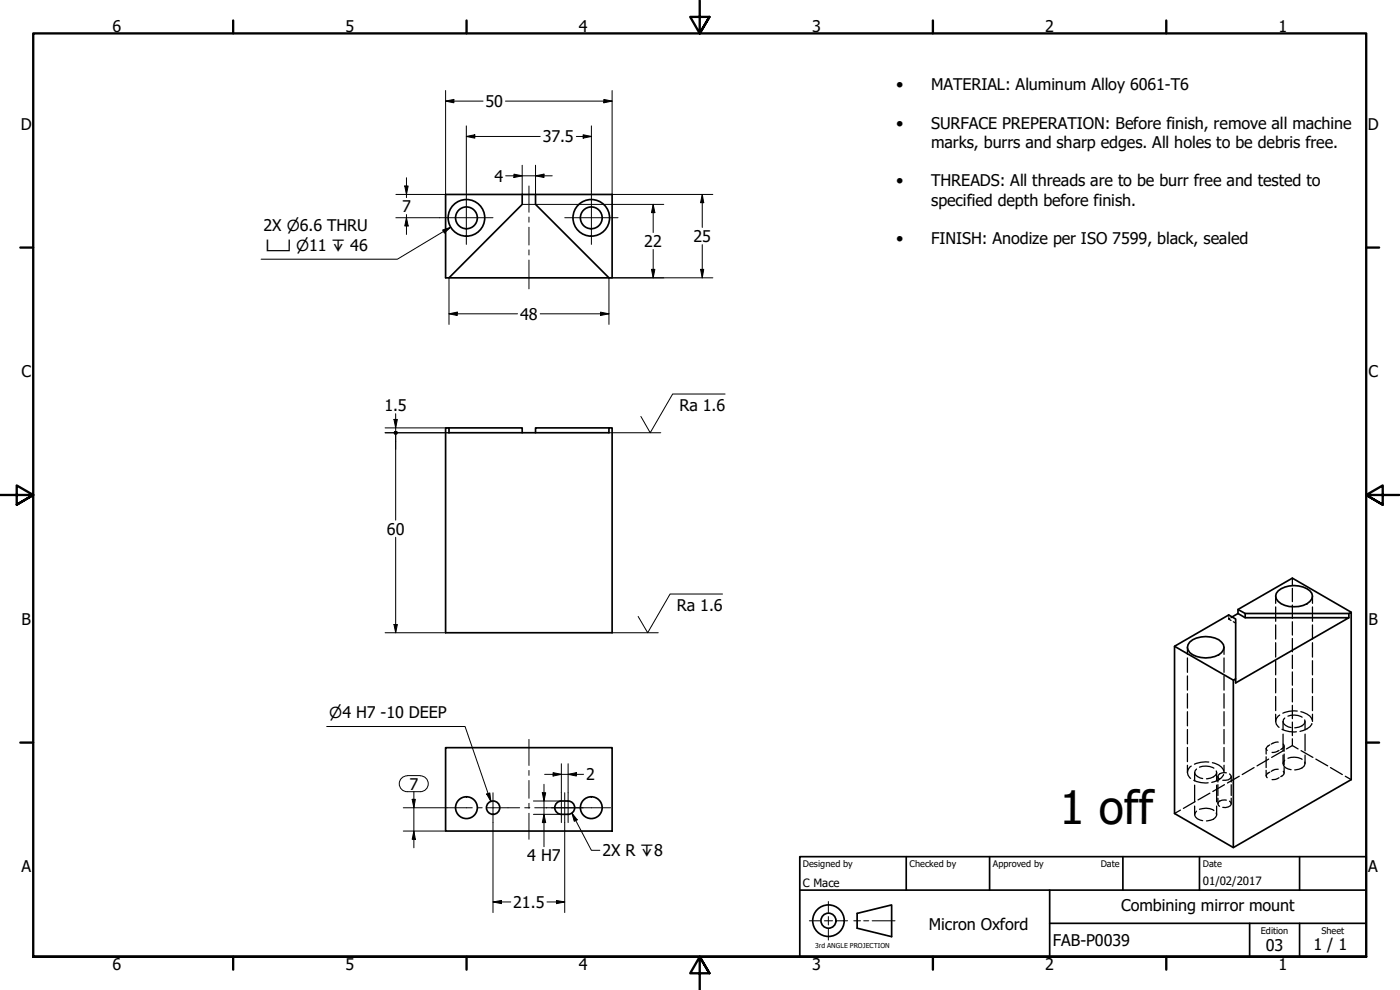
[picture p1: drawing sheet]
<svg xmlns="http://www.w3.org/2000/svg" width="420mm" height="297mm" viewBox="0 0 420 297" stroke-linecap="round" stroke-linejoin="round" font-family="sans-serif">
<!-- layer: Visible (ISO) -->
<g fill="none" stroke="#000" stroke-width=".51">
<path d="M133.7 58.3h50v25.1h-50zM156.7 58.3v3l-22 22.1M160.7 58.3v3l22.1 22.1M133.7 128.4h1v1.4h48.1v-1.4h.9v61.5h-50zM134.7 128.4h22v1.4M182.8 128.4h-22.1v1.4M383.6 177.3a7.9 7.9 0 0 1 9.5 0 2.03 2.03 0 0 1 0 3.2 7.9 7.9 0 0 1-9.5 0 2.03 2.03 0 0 1 0-3.2zM352.5 193.9l17.6 10.2M357.1 192.6a7.7 7.7 0 0 1 9.5 0 2.22 2.22 0 0 1-.8 3.9 8.2 8.2 0 0 1-8.7-.7 2.15 2.15 0 0 1 0-3.2zM369.8 185.1l1.7-1 2.2 1.2h31.1l-34 19.6v-1.2l-.7 .4v50.2M371.5 182.9l2.2 1.2v1.2M373.7 184.1h31.1"/>
<path d="M404.8 185.3v-1.2l.7-.4v50.2l-35.4 20.4-17.6-10.2v-50.2l16.2-9.4 2.1 1.2v18M405.5 183.7l-17.6-10.2-16.4 9.4v1.2M133.7 224.3h50v25.1h-50zM168.5 240.3a3.6 3.6 0 0 1 3.4 .6 2 2 0 0 1 .4 2.2 2 2 0 0 1-1.8 1.2h-2M168.5 240.3a2 2 0 0 0-2 2 2 2 0 0 0 2 2"/>
<circle cx="140" cy="65.4" r="3.3"/>
<circle cx="140" cy="65.4" r="5.5"/>
<circle cx="177.5" cy="65.4" r="3.3"/>
<circle cx="177.5" cy="65.4" r="5.5"/>
<circle cx="140" cy="242.3" r="3.3"/>
<circle cx="148" cy="242.3" r="2"/>
<circle cx="177.5" cy="242.3" r="3.3"/>
</g>
<!-- layer: Hidden (ISO) -->
<g fill="none" stroke="#000" stroke-width=".38">
<path d="M382.8 178.9v2.1M387.9 173.5v2M387.9 176.5v4M393.9 178.9v2.1M356.4 194.2v2.1M356.4 197.4v4.3M367.3 194.2v2.1M367.3 197.4v4.3M368.7 185.7l.7 .5M368.7 184.5v.4M368.7 185.3v.4M369.1 185.5l-.4 .2"/>
<path d="M369.8 185.1l-.4 .2M370.1 186.5l.7 .4M382.8 182.1v4.3M382.8 187.5v4.3M382.8 192.8v4.4M382.8 198.2v4.3M387.9 181.5v4M387.9 186.5v4M387.9 191.6v4M387.9 196.6v4M393.9 182.1v4.3M393.9 187.5v4.3"/>
<path d="M393.9 192.8v4.4M393.9 198.2v4.3M356.4 202.8v4.3M356.4 208.1v4.4M356.4 213.5v4.3M356.4 218.9v4.3M367.3 202.8v4.3M367.3 208.1v4.4M367.3 213.5v4.3M367.3 218.9v4.3M382.8 203.6v4.3M382.8 209v4.2"/>
<path d="M382.8 214.3v2.2M384 214.6a2.09 2.09 0 0 0-.1 3.6M384.7 218.8a7.8 7.8 0 0 0 4.4 .8M385.1 216.5v2.5M385.6 215.4a1.31 1.31 0 0 0 .2 2.3l1.7 .6M386.5 214.9a5.1 5.1 0 0 1 4.3 .3M387.9 201.6v4M387.9 206.6v4M387.9 211.6v4M387.9 216.6v4.1M389.3 213.3a8.3 8.3 0 0 0-4.3 .7M390.4 213.5a4.4 4.4 0 0 1 3.4 2.5"/>
<path d="M391.5 216a1.39 1.39 0 0 1-.8 1.8l-2.1 .6M391.7 216.5v2.5M393.7 217.1a3.8 3.8 0 0 1-3.6 2.3M393.9 203.6v4.3M393.9 209v4.2M393.9 214.3v2.2M356.4 224.3v4.2M356.4 229.6v2.2M357.5 229.9a2.15 2.15 0 0 0-.2 3.6M358.3 234.1a7.8 7.8 0 0 0 4.3 .8M358.5 231.8v2.5M358.5 235.6v5"/>
<path d="M359.1 230.7l-.4 .5a1.67 1.67 0 0 0 1.5 2.2l.7 .2M360 230.2a5.3 5.3 0 0 1 4.3 .3M362.8 228.6a8.6 8.6 0 0 0-4.3 .7M363.1 238l-3.6 2M363.9 228.8a4.1 4.1 0 0 1 3.3 2.5M365 231.3l.1 .1a1.85 1.85 0 0 1-1.8 2.1l-1.2 .2M365.1 231.8v2.5M365.1 235.6v5M365.5 233v1.6M365.5 235.4v3.3M365.5 239.5v1.7M367.2 232.4a4.2 4.2 0 0 1-3.5 2.3"/>
<path d="M367.3 224.3v4.2M367.3 229.6v2.2M367.5 235.4l-3.5 2.1M368 231.9a2.08 2.08 0 0 0-2.5 1.1l.5 .7M369 232.2l.4 .5 .1 .5a2.18 2.18 0 0 1-2.5 .9M369.5 233v1.6M369.5 235.4v3.3M369.5 239.5v1.7M371.9 232.9l-3.5 2M376.4 230.3l-3.6 2.1M380 224.6v1.6M380 227.1v3.2"/>
<path d="M380 231.1v1.7M380.7 227.8l-3.4 2M381.1 231.7a1.03 1.03 0 0 0-.8 1.6M381.1 223.5a1.06 1.06 0 0 0-.8 1.7M383.6 230.8l-.9 .1-1.2 .5M383.6 222.7h-.9l-1.2 .6M383.9 233.3l-1.1 .6h-1M383.9 225.2l-1.1 .5h-1M385.1 220.3v5M385.1 226.6v2.5M385.1 231.4l.2 .1a1.08 1.08 0 0 1-.9 1.5M385.1 223.3l.2 .1a1.08 1.08 0 0 1-.9 1.5"/>
<path d="M385.2 225.2l-3.6 2.1M385.4 223.8v1.6M385.4 226.2v3.3M385.4 230.3v1.7M385.6 228.1l-.4 .5a1.64 1.64 0 0 0 1.5 2.1l.8 .2M386.5 227.5a5.1 5.1 0 0 1 4.3 .3M387.9 223.7l-1.8 1M387.9 223.7l1.7 1M387.9 221.7v2M390.5 225.2l3.5 2.1M391.5 228.6a1.39 1.39 0 0 1-.8 1.8l-2.1 .6M391.7 220.3v5"/>
<path d="M391.7 226.6v2.5M394.9 227.8l3.6 2M399.3 230.3l3.5 2.1M403.7 232.9l1.8 1M354.3 243.1l-1.8 1M358.5 241.9v2.5M358.6 240.5l-3.4 2.1M359.1 243.4l-.4 .5a1.64 1.64 0 0 0 1.5 2.1l.7 .2M360 242.8a5 5 0 0 1 4.3 .4M365 244h.1a1.85 1.85 0 0 1-1.8 2.1l-1.2 .2M365.1 241.9v2.5M368 240.1a2.08 2.08 0 0 0-2.5 1.1l.5 .7"/>
<path d="M369 240.4l.4 .4 .1 .5a2.28 2.28 0 0 1-2.5 .9"/>
</g>
<!-- layer: Border (ISO) -->
<g fill="none" stroke="#000" stroke-width=".7">
<path d="M70 6.1v3.9M140 6.1v3.9M210 0v10l-2.9-4.9h5.8l-2.9 4.9 2.9-4.9M280 6.1v3.9M350 6.1v3.9M6.1 74.3h3.9M410 74.3h3.9M0 148.5h10l-5-2.8v5.7l5-2.9-5 2.9M420 148.5h-10l5-2.8v5.7l-5-2.9 5 2.9M6.1 222.8h3.9M410 222.8h3.9M10 287.1v-277.1h400v277.1h-400h400"/>
<path d="M70 287.1v3.8M140 287.1v3.8M212.9 292l-2.9-4.9 2.9 4.9h-5.8l2.9-4.9v9.9M280 287.1v3.8M350 287.1v3.8"/>
</g>
<!-- layer: Sketch Geometry (ANSI) -->
<path d="M242.9 276.3h3.2M247.4 276.3h2.5M248.6 270.5v3.3M248.6 275v2.5M248.6 278.8v3.3M251.1 276.3h3.3M256.2 276.3h2.1M259.2 276.3h1.5M261.7 276.3h6.9" fill="none" stroke="#000" stroke-width=".3"/>
<g fill="none" stroke="#000" stroke-width=".51">
<path d="M257.2 274.1l10.4-2.6v9.5l-10.4-2.5z"/>
<circle cx="248.6" cy="276.2" r="4.7"/>
<circle cx="248.6" cy="276.2" r="2.25"/>
</g>
<!-- layer: Title (ISO) -->
<path d="M240 257h170v30.1h-170zM272 257v10.1M297 257v10.1M337 257v10.1M360 257v10.1M390 257v10.1M240 267.1h170M315 277h95M315 267.1v20M375 277v10.1M390 277v10.1" fill="none" stroke="#000" stroke-width=".51"/>
<!-- layer: Center Mark (ISO) -->
<path d="M140 57.3v16M177.5 57.3v16M132 65.3h16M169.5 65.3h16M148 237.9v8.9M168.5 237.9v8.9M170.5 237.9v8.9M165.5 242.4h9.5" fill="none" stroke="#000" stroke-width=".3"/>
<!-- layer: Dimension (ISO) -->
<g fill="none" stroke="#000" stroke-width=".3">
<path d="M133.7 30.3l2.5-.5v1zM133.7 30.3h11.3M133.7 27.2v31.1h-14.9M140 37.8v19.5M151.7 30.3h32M177.5 37.8v19.5M181.2 29.8l2.5 .5-2.5 .5zM183.7 27.2v31.1h30.2M121.5 55.8h1l-.5 2.5zM122 53.3v6M140 40.9l2.5-.5v1.1zM140 40.9h22.1"/>
<path d="M151.8 52.8h13.9M154.2 52.2l2.5 .6-2.5 .5zM156.7 49.6v8.7M160.7 52.8l2.6-.6v1.1zM160.7 49.6v8.7M173 40.9h4.5M175 40.4l2.5 .5-2.5 .6zM210.8 58.3l.4 2.5h-1zM210.8 58.3v9.9M118.8 65.3h13.2M122 65.3l.5 2.5h-1zM122 64.4v5.9"/>
<path d="M156.7 61.3h1.9M158.8 61.3h18.6M177.5 61.3h21.7M196 61.3l.5 2.5h-1zM196 61.3v8.5M196 74.9v8.5M210.8 73.4v10M134.7 94.2l2.5-.6v1.1zM134.7 94.2h20.6M134.7 83.4v13.9M162.1 94.2h20.7M180.2 93.6l2.6 .6-2.6 .5z"/>
<path d="M195.5 80.8h1l-.5 2.6zM210.2 80.8h1l-.4 2.6zM213.9 83.4h-31.1v13.9M115.6 129.8h19.1M115.6 128.4h19.1M118.2 125.8h1.1l-.6 2.6zM118.7 124.1v5.7M118.7 130.5v25.6M118.7 161.2v28.7M115.6 189.9h18.1M118.2 187.4h1.1l-.6 2.5zM122.2 232.8a2.38 2.38 0 0 0-2.4 2.4 2.38 2.38 0 0 0 2.4 2.3h3.9a2.38 2.38 0 0 0 2.4-2.3 2.38 2.38 0 0 0-2.4-2.4"/>
<path d="M122.2 232.7h3.9M123.7 239.8h1l-.5 2.6zM124.2 237.5v16.9M162.8 237.9h1l-.5 2.4zM163.3 235.3v18.7M163.4 232.3h11.7M166 231.8l2.5 .5-2.5 .5zM168.5 229.2v8.7M170.5 232.3l2.5-.5v1zM170.5 229.2v8.7M121 249.4h12.7M121 242.4h13.2"/>
<path d="M124.2 249.4l.5 2.4h-1zM148 246.8v27M160.1 244.3h8.3M160.1 240.3h8.3M163.3 244.3l.5 2.5h-1zM169.5 246.8v27M148 270.6l2.5-.4v.9zM148 270.6h5.3M164.1 270.6h5.4M167 270.2l2.5 .4-2.5 .5z"/>
</g>
<g fill="#000">
<path d="M133.7 30.3l2.5-.5v1z" fill-rule="evenodd"/>
<path d="M181.2 29.8l2.5 .5-2.5 .5z" fill-rule="evenodd"/>
<path d="M121.5 55.8h1l-.5 2.5z" fill-rule="evenodd"/>
<path d="M140 40.9l2.5-.5v1.1z" fill-rule="evenodd"/>
<path d="M154.2 52.2l2.5 .6-2.5 .5z" fill-rule="evenodd"/>
<path d="M160.7 52.8l2.6-.6v1.1z" fill-rule="evenodd"/>
<path d="M175 40.4l2.5 .5-2.5 .6z" fill-rule="evenodd"/>
<path d="M122 65.3l.5 2.5h-1z" fill-rule="evenodd"/>
<path d="M196 61.3l.5 2.5h-1z" fill-rule="evenodd"/>
<path d="M210.8 58.3l.4 2.5h-1z" fill-rule="evenodd"/>
<path d="M134.7 94.2l2.5-.6v1.1z" fill-rule="evenodd"/>
<path d="M180.2 93.6l2.6 .6-2.6 .5z" fill-rule="evenodd"/>
<path d="M195.5 80.8h1l-.5 2.6z" fill-rule="evenodd"/>
<path d="M210.2 80.8h1l-.4 2.6z" fill-rule="evenodd"/>
<path d="M118.2 125.8h1.1l-.6 2.6z" fill-rule="evenodd"/>
<path d="M118.2 187.4h1.1l-.6 2.5z" fill-rule="evenodd"/>
<path d="M123.7 239.8h1l-.5 2.6z" fill-rule="evenodd"/>
<path d="M162.8 237.9h1l-.5 2.4z" fill-rule="evenodd"/>
<path d="M166 231.8l2.5 .5-2.5 .5z" fill-rule="evenodd"/>
<path d="M170.5 232.3l2.5-.5v1z" fill-rule="evenodd"/>
<path d="M124.2 249.4l.5 2.4h-1z" fill-rule="evenodd"/>
<path d="M163.3 244.3l.5 2.5h-1z" fill-rule="evenodd"/>
<path d="M148 270.6l2.5-.4v.9z" fill-rule="evenodd"/>
<path d="M167 270.2l2.5 .4-2.5 .5z" fill-rule="evenodd"/>
<circle cx="118.7" cy="129.9" r=".62"/>
</g>
<!-- layer: Symbol (ISO) -->
<path d="M132.8 69l2.5-.8-2 1.7zM135.3 68.2l-16 9.6h-40.9M217.6 118.2h-15.7l-6.8 11.6-2.8-4.8M182.8 129.8h15.5M216.9 178.2h-15.8l-6.7 11.7-2.9-4.9M183.7 189.9h13.8M98 218h41.6l7.7 22.5M146 238.2l1-.3 .3 2.6zM171.6 244l1.6 2-.9 .4zM171.6 244l5.9 11.1h2.5" fill="none" stroke="#000" stroke-width=".3"/>
<g fill="#000">
<path d="M132.8 69l2.5-.8-2 1.7z" fill-rule="evenodd"/>
<path d="M146 238.2l1-.3 .3 2.6z" fill-rule="evenodd"/>
<path d="M171.6 244l1.6 2-.9 .4z" fill-rule="evenodd"/>
</g>
<!-- layer: Centerline (ISO) -->
<g fill="none" stroke="#000" stroke-width=".3">
<path d="M158.7 55.8v7.9M158.7 65.1v1.6M158.7 68.2v5.3M158.7 75v1.5M158.7 78v8.7M158.7 221.9v7.8M158.7 231.2v1.4M158.7 234.2v5.3M169.5 237.9v8.9M134.2 242.4h7.5M143.3 242.4h1.4M146.2 242.4h9.8"/>
<path d="M157.5 242.4h1.5M158.7 241v1.5M158.7 244v7.8M160.5 242.4h22.8"/>
</g>
<text font-size="13.8" x="318" y="247.3">1 off</text>
<g font-size="4.8">
<text x="33.7" y="9.6">6</text>
<text x="103.7" y="9.6">5</text>
<text x="173.7" y="9.6">4</text>
<text x="243.7" y="9.6">3</text>
<text x="313.7" y="9.6">2</text>
<text x="383.7" y="9.6">1</text>
<text x="268.9" y="27.1">•</text>
<text x="279.5" y="27.1">MATERIAL: Aluminum Alloy 6061-T6</text>
<text x="145.7" y="32.1">50</text>
<text x="6.2" y="38.9">D</text>
<text x="268.9" y="38.7">•</text>
<text x="279.5" y="38.7">SURFACE PREPERATION: Before finish, remove all machine</text>
<text x="410.5" y="38.9">D</text>
<text x="162.9" y="42.7">37.5</text>
<text x="279.5" y="44.4">marks, burrs and sharp edges. All holes to be debris free.</text>
<text x="148.4" y="54.5">4</text>
<text x="268.9" y="55.9">•</text>
<text x="279.5" y="55.9">THREADS: All threads are to be burr free and tested to</text>
<text x="120.6" y="63.6">7</text>
<text x="279.5" y="61.7">specified depth before finish.</text>
<text x="79.1" y="69.3">2X ⌀6.6 THRU</text>
<text x="193.4" y="74.1">22</text>
<text x="208.1" y="72.6">25</text>
<text x="268.9" y="73.2">•</text>
<text x="279.5" y="73.2">FINISH: Anodize per ISO 7599, black, sealed</text>
<text x="156.1" y="95.9">48</text>
<text x="6.4" y="113.1">C</text>
<text x="410.7" y="113.1">C</text>
<text x="115.4" y="123.3">1.5</text>
<text x="203.9" y="123.4">Ra 1.6</text>
<text x="116.1" y="160.4">60</text>
<text x="203.1" y="183.4">Ra 1.6</text>
<text x="6.4" y="187.4">B</text>
<text x="410.7" y="187.4">B</text>
<text x="122.9" y="236.9">7</text>
<text x="175.9" y="234.1">2</text>
<text x="180.8" y="256.9">2X R ↧8</text>
<text x="6.4" y="261.7">A</text>
<text x="158.2" y="258.3">4 H7</text>
<text x="410.7" y="261.7">A</text>
<text x="154.1" y="272.4">21.5</text>
<text x="336.5" y="273.4">Combining mirror mount</text>
<text x="278.8" y="279">Micron Oxford</text>
<text x="316" y="283.8">FAB-P0039</text>
<text x="379.9" y="285.3">03</text>
<text x="394.2" y="285">1 / 1</text>
<text x="33.7" y="290.9">6</text>
<text x="103.7" y="290.9">5</text>
<text x="173.7" y="290.9">4</text>
<text x="243.7" y="290.9">3</text>
<text x="313.7" y="290.9">2</text>
<text x="383.7" y="290.9">1</text>
</g>
<g font-size="4.6">
<text x="79.8" y="75.4">⌴ ⌀11 ↧ 46</text>
<text x="98.8" y="215.6">⌀4 H7 -10 DEEP</text>
</g>
<g font-size="3.4">
<text x="241" y="266">C Mace</text>
<text x="361" y="265.5">01/02/2017</text>
</g>
<g font-size="2.7">
<text x="241" y="260.1">Designed by</text>
<text x="273" y="260.1">Checked by</text>
<text x="298" y="260.1">Approved by</text>
<text x="330.3" y="260">Date</text>
<text x="361" y="260">Date</text>
<text x="378.4" y="280.1">Edition</text>
<text x="396.6" y="280.1">Sheet</text>
</g>
<text font-size="2" x="244.6" y="284.5">3rd ANGLE PROJECTION</text>
</svg>
